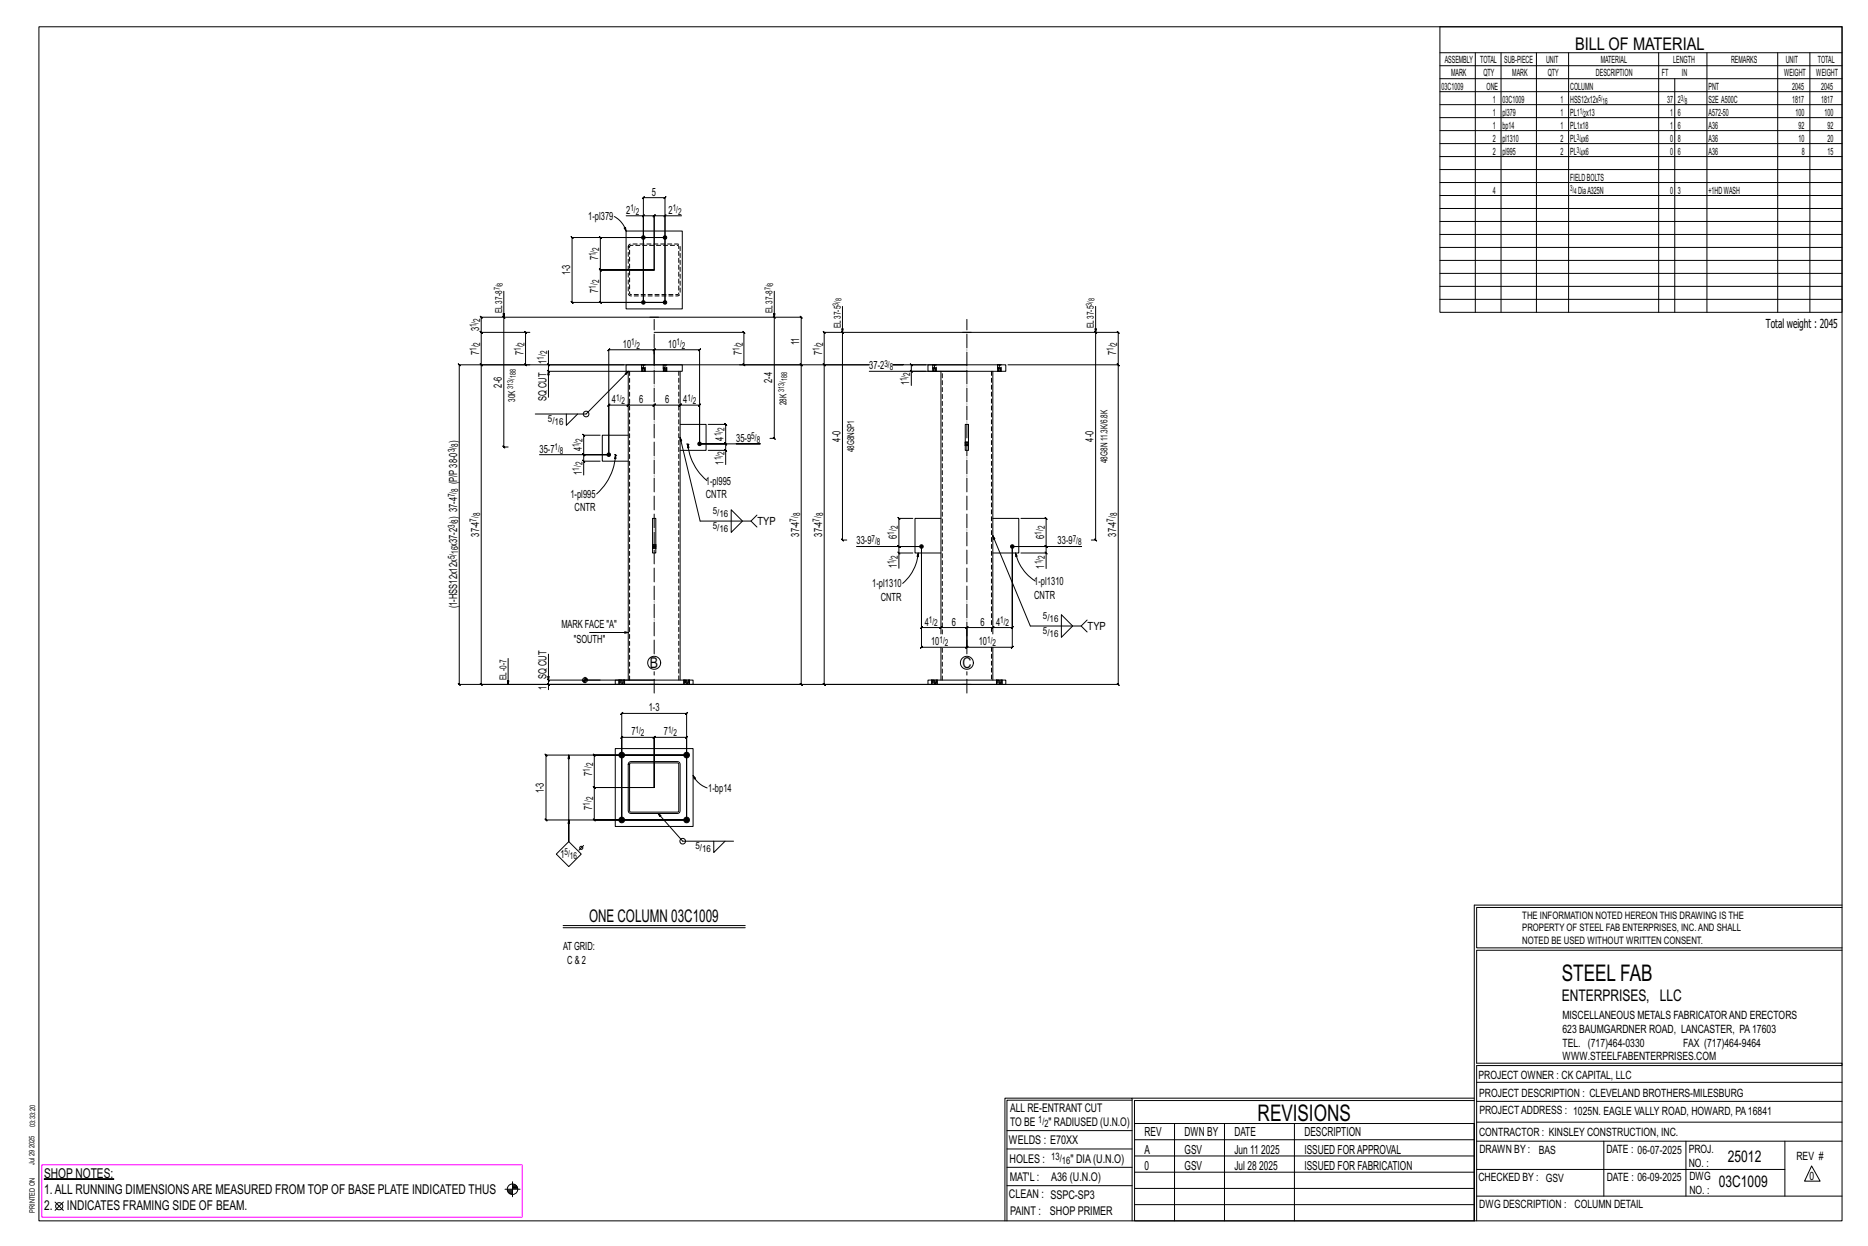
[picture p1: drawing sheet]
<svg xmlns="http://www.w3.org/2000/svg" width="914mm" height="610mm" viewBox="0 0 914 610" stroke-linecap="round" stroke-linejoin="round" font-family="sans-serif">
<g fill="#000" stroke="#000" stroke-width=".49">
<path d="M22 577h34z"/>
<circle cx="315" cy="116" r=".9"/>
<circle cx="326" cy="116" r=".9"/>
<circle cx="315" cy="148" r=".9"/>
<circle cx="326" cy="148" r=".9"/>
<circle cx="342" cy="217" r=".9"/>
<circle cx="298" cy="222" r=".9"/>
<circle cx="451" cy="267" r=".9"/>
<circle cx="496" cy="267" r=".9"/>
<circle cx="304" cy="369" r="1.4"/>
<circle cx="336" cy="369" r="1.4"/>
<circle cx="304" cy="401" r="1.4"/>
<circle cx="336" cy="401" r="1.4"/>
</g>
<g fill="none" stroke="#000" stroke-width=".49">
<path d="M19 13h883v584h-883zM705 13h197v140h-197zM705 26h197M705 32h197M705 39h197M722 26v127M735 26v127M752 26v127M768 26v127M812 26v127M820 39v114M836 26v127"/>
<path d="M870 26v127M886 26v127M705 45h197M705 51h197M705 58h197M705 64h197M705 70h197M705 77h197M705 83h197M705 89h197M705 96h197M280 116h46h-32h-1l1 1v-1v16h-1l1 1v-1h26h-26h-1l1 1v-1v16l-1-1 1 1h32h-46h1l-1-1v1v-32l1 1z"/>
<path d="M301 106a12 12 0 0 1 5 7M305 112l1-1v2zM306 113h28v38h-28zM307 106h8v42v-51h-1l1-1v1h11h-1l1-1v1v51v-42h8M315 106h5l1-1-1 1v26v-26l1-1-1 1h6M315 105l-1 1zM326 105l-1 1zM705 102h197M705 108h197M705 115h197M705 121h197M705 127h197"/>
<path d="M705 134h197M246 155l1 1zM247 142v77l-1-1 1 1h2M318 155h74l1 1-1-1v23M322 155h-86h-1l1 1v-1v8M379 155l1 1zM379 142v72l1 1-3-1M412 150v114l1 1-1-1h3M536 150v114l1 1-3-1M705 140h197M705 146h197M235 178l1 1z"/>
<path d="M235 162l1 1zM257 178h-21h-1l1 1v-1v157l-1-1 1 1h86M257 163h-21l-1-1 1 1v15M259 163l-2-1 1 1h-1v15l1 1-1-1h2M268 178l1 1zM268 172v6h37M268 178v4v-1l1 1h-1h38M306 178h28v4h-28zM314 178h.1M316 178h.1M320 163h44v-1l1 1h-1v15l1 1-3-1M320 178v-7h1l-1 1v-1h-22h1l-1 1v-1v51"/>
<path d="M320 173v-2v1l1-1h-1h22v1l1-1h-1v46M325 178h.1M326 178h.1M364 178h28l1 1-1-1v157v-1l1 1h-1h-74M392 178l1 1zM403 178l1 1zM412 162l1 1zM442 178h-5h36M453 178h-7l1 1-1-1v4M454 178h38v4h-38zM457 178h.1M458 178h.1"/>
<path d="M471 163h76v-1l1 1h-1v15M475 163h-72v-1l1 1h-1v15M488 178h.1M490 178h.1M493 178h54l1 1-1-1v157v-1l1 1h-1h-76M536 162l1 1zM547 178l1 1zM268 182v12M314 182h.1M316 182h.1M325 182h.1M326 182h.1"/>
<path d="M333 182v151M426 182h47M446 181l1 1zM453 182h-7v7M457 182h.1M458 182h.1M461 182v128M486 182v128M488 182h.1M490 182h.1M262 203h25l21-21-1 1h-1l2-1v151M277 203v5l6-5"/>
<path d="M294 213h-8l-1-1 1 1v9h-1l1 1v-1h12h-12h-1l1 1v-1v4M308 213h-13v13h13M333 208h13v12h-13M333 214l10 41h25l3-3M336 217h1M337 217v2zM337 217a26 26 0 0 0 9 18M337 217h.1M342 217h30h-12M342 217v-19h1l-1 1v-1h-9l-1 1 1-1-1 1 1-1h-13h1l-1 1 1-1-1 1v-1h-12l-1 1 1-1-1 1 1-1h-10h1l-1 1v-1v24M347 208h8v-1l1 1h-1v9l1 1-1-1h-13h13l1 1-1-1v3M355 220l1 1z"/>
<path d="M472 216h1M472 218h1M473 208h1v12h-1zM474 216h.1M474 218h.1M264 222h34M285 225l1 1zM294 226h-8v6M301 222v1M301 223l1 1h-1zM301 223a28 28 0 0 1-9 19M301 223h1"/>
<path d="M347 220h8v7M319 254h2v17h-2zM358 249l5 6-5 5zM368 255l3 3M447 254h-7v-1l1 1h-1v13l1 1-1-1h11h-11l1 1-1-1v4M461 254h-13v17h13M486 254h13v17h-13M500 254h12v-1l1 1h-1v13l1 1-1-1h-16h16l1 1-1-1v4M319 267h.1M319 268h.1M321 267h.1M321 268h.1"/>
<path d="M419 267h32M440 270l1 1zM447 271h-7v7M449 271l1 1h-1zM449 271a22 22 0 0 1-7 14M451 267v40v1l1-1h-1h10l-1 1 1-1h12v1l1-1h-1v10l1-1-1 1h-22l1-1-1 1zM486 262l18 44h25l3-3M496 267v50v-1l-1 1h1h-23l1-1-1 1v-10v1l1-1h-1h13l-1 1 1-1h10l-1 1 1-1zM496 267h33h-11M497 271l1 1h-1zM497 271a22 22 0 0 0 10 13M500 271h12v7"/>
<path d="M512 270l1 1zM289 309h19M461 307l-1 1zM461 317v16M486 317v16M486 307l-1 1zM520 301l5 5-5 6zM529 306l3 3M249 322v13M268 334l1 1zM268 320v13M285 333h9"/>
<path d="M285 333h1M286 334h.1M286 331v3M286 333h2M286 332h1M301 333h38v2h-38zM303 333h.1M303 335h.1M306 333h.1M306 335h.1M320 335h-52v2M320 333h-52v-1l1 1h-1v2"/>
<path d="M335 333h.1M335 335h.1M337 333h.1M337 335h.1M454 333h38v2h-38zM456 333h.1M456 335h.1M459 333h.1M459 335h.1M473 335h-248l-1-1 1 1v-157v1l-1-1h1h201h-23l1 1-1-1v157v-1l1 1h-1h72M488 333h.1M488 335h.1"/>
<path d="M491 333h.1M491 335h.1M304 349v1l1-1h-1h32v1l1-1h-1v52v-40l1-1-1 1h-16l1-1-1 1v24v-24l1-1-1 1h-16l1-1-1 1v40zM267 369h69h-45h-1l1 1v-1v16h-1l1 1v-1h29h-29h-1l1 1v-1v16h-1l1 1v-1h45h-69l1 1-1-1v-32l1 1zM278 369v43v-11M301 366h38v38h-38zM308 373h25v25h-25zM308 373h24v24h-24zM339 379l1 2zM339 379a12 12 0 0 0 7 6M322 398l12 14h25M272 418l6-6 7 6-7 6z"/>
<path d="M286 414l-3 2M349 412v5l6-5M276 453h89M276 454h89M722 443v154M722 443h180M902 444h-179v20h179M902 465h-179v55h179v1h-179v76M554 538h-61v59M554 537h168M722 538h-167v13M723 539h179"/>
<path d="M723 530h179M493 553h61M555 550h167v47h-167zM555 558h167M575 550v47M599 550v47M634 550v47M723 549h179M723 558h179M785 558v27M825 558v27M874 558v27"/>
<path d="M251 578v8M251 580h1M493 571h61M493 562h61M555 573h167M555 566h167M723 572h151M887 570l4 8h-8zM27 588l4 4M31 588l-4 4M247 582h8M248 582h3"/>
<path d="M248 583h3M249 583h2M249 584h2M251 581h2M251 580h2M492 597v-60h62v60M493 580h61M555 589h167M555 581h167M723 585h179"/>
<circle cx="287" cy="203" r="1.4"/>
<circle cx="286" cy="333" r="1.2"/>
<circle cx="320" cy="324" r="3"/>
<circle cx="473" cy="324" r="3"/>
<circle cx="285" cy="415" r=".8"/>
<circle cx="334" cy="412" r="1.4"/>
<circle cx="29" cy="590" r="1.8"/>
<circle cx="251" cy="582" r="2.6"/>
</g>
<path d="M21 570h235v26h-235z" fill="none" stroke="#f0f" stroke-width=".5"/>
<g fill="none" stroke="#000" stroke-width=".49" stroke-dasharray="2 1.4">
<path d="M308 120h25v24h-25zM308 120h24v24h-24zM314 178h.1M314 178v4M315 178v4zM315 178h.1M325 178h.1M325 178v4M325 178l1 4zM326 178h.1M457 178h.1M457 178v4"/>
<path d="M457 178v4zM457 178h1M488 178h.1M488 178v4M489 178v4zM489 178h1M314 182h.1M314 182v-4M315 182v-4M315 182l1-4M316 182v-4M316 182h.1"/>
<path d="M325 182h.1M325 182v-4M326 182v-4M326 182h.1M332 182v151M457 182h.1M457 182v-4M457 182l1-4M458 182v-4M458 182h.1M485 182v128M488 182h.1"/>
<path d="M489 182v-4M489 182l1-4M490 182v-4M490 182h.1M472 217h2zM472 217h2M472 216h.1M472 218h.1M472 218h2M472 217l2 1M473 218h1M474 216h-1"/>
<path d="M474 216h.1M474 217h.1M319 267h2zM319 267h2M319 267h.1M319 268h.1M319 268h2M319 267l2 1M321 267h-2M321 267h.1M321 267v1M461 310v-128"/>
<path d="M485 317v16M303 333v2M303 333h.1M304 333h-1v2M304 333h1v2h-1zM304 333v2h-1M304 335h.1M305 333v2M306 333h.1M306 335h.1M306 335v-2M308 333v-151"/>
<path d="M335 333v2M335 333h.1M336 333h-1v2M336 333h1v2h-1zM336 333v2h-1M336 335h.1M337 333v2M337 333h.1M337 335h.1M337 335v-2M456 333v2M456 333h.1"/>
<path d="M457 333h-1v2M457 333h1v2h-1zM457 333v2h-1M457 335h.1M458 333v2M459 333h.1M459 335h.1M459 335v-2M461 333v-16M488 333v2M488 333h.1M489 333h-1v2"/>
<path d="M489 333h1v2h-1zM489 333v2h-1M489 335h.1M490 333v2M490 333h1M491 335h-1M491 335v-2M308 374h.1"/>
</g>
<path d="M320 320v-164M473 320v-164M320 339v-10M473 339v-10" fill="none" stroke="#000" stroke-width=".49" stroke-dasharray="6.8 1 0 1"/>
<g font-size="11.2">
<text x="764" y="480">STEEL FAB</text>
<text x="616" y="548">REVISIONS</text>
</g>
<g font-size="8.6">
<text x="771" y="24">BILL OF MATERIAL</text>
<text x="288" y="451">ONE COLUMN 03C1009</text>
</g>
<g font-size="7.9">
<text x="765" y="490">ENTERPRISES, LLC</text>
<text x="846" y="569">25012</text>
<text x="841" y="581">03C1009</text>
</g>
<g font-size="7.3">
<text x="318" y="327">B</text>
<text x="471" y="327">C</text>
</g>
<g font-size="6.6">
<text x="22" y="576">SHOP NOTES:</text>
<text x="22" y="584">1.ALL RUNNING DIMENSIONSARE MEASURED FROM TOP OF BASE PLATE INDICATED THUS</text>
<text x="22" y="592">2.</text>
<text x="33" y="592">INDICATES FRAMING SIDE OF BEAM.</text>
</g>
<g font-size="6.1">
<text x="864" y="161">Total weight : 2045</text>
<text x="560" y="556">REV</text>
<text x="580" y="556">DWN BY</text>
<text x="604" y="556">DATE</text>
<text x="639" y="556">DESCRIPTION</text>
<text x="560" y="564">A</text>
<text x="580" y="564">GSV</text>
<text x="604" y="564">Jun 11</text>
<text x="617" y="564">2025</text>
<text x="639" y="564">ISSUED FORAPPROVAL</text>
<text x="560" y="572">0</text>
<text x="580" y="572">GSV</text>
<text x="604" y="572">Jul 28</text>
<text x="616" y="572">2025</text>
<text x="639" y="572">ISSUED FOR FABRICATION</text>
</g>
<g font-size="5.9">
<text x="494" y="560">WELDS : E70XX</text>
<text x="494" y="569">HOLES :</text>
<text x="524" y="569">&quot; DIA(U.N.O)</text>
<text x="494" y="578">MAT'L :</text>
<text x="515" y="578">A36 (U.N.O)</text>
<text x="494" y="586">CLEAN : SSPC-SP3</text>
<text x="495" y="595">PAINT :</text>
<text x="514" y="595">SHOP PRIMER</text>
</g>
<g font-size="5.8">
<text x="494" y="544">ALL RE-ENTRANT CUT</text>
<text x="494" y="551">TO BE</text>
<text x="513" y="551">&quot; RADIUSED (U.N.O)</text>
</g>
<g font-size="5.6">
<text x="765" y="499">MISCELLANEOUS METALS FABRICATORAND ERECTORS</text>
<text x="765" y="505">623 BAUMGARDNER ROAD, LANCASTER, PA17603</text>
<text x="765" y="512">TEL. (717)464-0330</text>
<text x="824" y="512">FAX (717)464-9464</text>
<text x="765" y="519">WWW.STEELFABENTERPRISES.COM</text>
<text x="724" y="528">PROJECT OWNER : CK CAPITAL, LLC</text>
<text x="724" y="537">PROJECT DESCRIPTION : CLEVELAND BROTHERS-MILESBURG</text>
<text x="724" y="545">PROJECTADDRESS : 1025N. EAGLE VALLY ROAD, HOWARD, PA16841</text>
<text x="724" y="556">CONTRACTOR : KINSLEY CONSTRUCTION, INC.</text>
<text x="724" y="564">DRAWN BY :</text>
<text x="753" y="564">BAS</text>
<text x="786" y="564">DATE : 06-07-2025</text>
<text x="827" y="564">PROJ.</text>
<text x="879" y="568">REV #</text>
<text x="827" y="571">NO. :</text>
<text x="724" y="578">CHECKED BY : GSV</text>
<text x="787" y="578">DATE : 06-09-2025</text>
<text x="827" y="578">DWG</text>
<text x="886" y="578">0</text>
<text x="827" y="584">NO. :</text>
<text x="724" y="591">DWG DESCRIPTION : COLUMN DETAIL</text>
</g>
<g font-size="5.5">
<text x="319" y="96">5</text>
<text x="288" y="108">1-pl379</text>
<text x="307" y="105">2</text>
<text x="327" y="105">2</text>
<text x="293" y="127" transform="rotate(-90 293 127)">7</text>
<text x="279" y="135" transform="rotate(-90 279 135)">1-3</text>
<text x="293" y="143" transform="rotate(-90 293 143)">7</text>
<text x="235" y="162" transform="rotate(-90 235 162)">3</text>
<text x="235" y="174" transform="rotate(-90 235 174)">7</text>
<text x="256" y="174" transform="rotate(-90 256 174)">7</text>
<text x="305" y="170">10</text>
<text x="327" y="170">10</text>
<text x="363" y="174" transform="rotate(-90 363 174)">7</text>
<text x="391" y="169" transform="rotate(-90 391 169)">11</text>
<text x="402" y="174" transform="rotate(-90 402 174)">7</text>
<text x="546" y="174" transform="rotate(-90 546 174)">7</text>
<text x="267" y="178" transform="rotate(-90 267 178)">1</text>
<text x="426" y="181">37-2</text>
<text x="246" y="190" transform="rotate(-90 246 190)">2-6</text>
<text x="378" y="187" transform="rotate(-90 378 187)">2-4</text>
<text x="445" y="189" transform="rotate(-90 445 189)">1</text>
<text x="267" y="196" transform="rotate(-90 267 196)">SQ CUT</text>
<text x="300" y="197">4</text>
<text x="313" y="197">6</text>
<text x="326" y="197">6</text>
<text x="334" y="197">4</text>
<text x="354" y="216" transform="rotate(-90 354 216)">4</text>
<text x="224" y="217" transform="rotate(-90 224 217)">)</text>
<text x="264" y="221">35-7</text>
<text x="285" y="221" transform="rotate(-90 285 221)">4</text>
<text x="360" y="216">35-9</text>
<text x="411" y="216" transform="rotate(-90 411 216)">4-0</text>
<text x="535" y="216" transform="rotate(-90 535 216)">4-0</text>
<text x="354" y="227" transform="rotate(-90 354 227)">1</text>
<text x="285" y="232" transform="rotate(-90 285 232)">1</text>
<text x="224" y="237" transform="rotate(-90 224 237)">(P/P38-0</text>
<text x="346" y="237">1-pl995</text>
<text x="279" y="244">1-pl995</text>
<text x="346" y="244">CNTR</text>
<text x="281" y="250">CNTR</text>
<text x="224" y="254" transform="rotate(-90 224 254)">) 37-4</text>
<text x="371" y="257">TYP</text>
<text x="235" y="263" transform="rotate(-90 235 263)">37-4</text>
<text x="391" y="263" transform="rotate(-90 391 263)">37-4</text>
<text x="402" y="263" transform="rotate(-90 402 263)">37-4</text>
<text x="439" y="264" transform="rotate(-90 439 264)">6</text>
<text x="511" y="264" transform="rotate(-90 511 264)">6</text>
<text x="546" y="263" transform="rotate(-90 546 263)">37-4</text>
<text x="224" y="268" transform="rotate(-90 224 268)">x37-2</text>
<text x="419" y="266">33-9</text>
<text x="518" y="266">33-9</text>
<text x="439" y="278" transform="rotate(-90 439 278)">1</text>
<text x="511" y="278" transform="rotate(-90 511 278)">1</text>
<text x="427" y="287">1-pl1310</text>
<text x="506" y="286">1-pl1310</text>
<text x="431" y="294">CNTR</text>
<text x="506" y="293">CNTR</text>
<text x="224" y="298" transform="rotate(-90 224 298)">(1-HSS12x12x</text>
<text x="275" y="307">MARK FACE &quot;A&quot;</text>
<text x="453" y="306">4</text>
<text x="466" y="306">6</text>
<text x="480" y="306">6</text>
<text x="488" y="306">4</text>
<text x="532" y="308">TYP</text>
<text x="281" y="315">&quot;SOUTH&quot;</text>
<text x="456" y="316">10</text>
<text x="479" y="316">10</text>
<text x="267" y="332" transform="rotate(-90 267 332)">SQ CUT</text>
<text x="267" y="337" transform="rotate(-90 267 337)">1</text>
<text x="318" y="348">1-3</text>
<text x="309" y="360">7</text>
<text x="325" y="360">7</text>
<text x="290" y="380" transform="rotate(-90 290 380)">7</text>
<text x="266" y="388" transform="rotate(-90 266 388)">1-3</text>
<text x="347" y="387">1-bp14</text>
<text x="290" y="396" transform="rotate(-90 290 396)">7</text>
<text x="274" y="420">1</text>
<text x="276" y="465">AT GRID:</text>
<text x="278" y="472">C &amp; 2</text>
</g>
<g font-size="5">
<text x="745" y="450">THE INFORMATION NOTED HEREON THIS DRAWING IS THE</text>
<text x="745" y="456">PROPERTY OF STEEL FAB ENTERPRISES, INC.AND SHALL</text>
<text x="745" y="462">NOTED BE USED WITHOUT WRITTEN CONSENT.</text>
<text x="508" y="550">1/</text>
<text x="511" y="551">2</text>
<text x="515" y="568">13/</text>
<text x="520" y="570">16</text>
</g>
<g font-size="4.9">
<text x="707" y="31">ASSEMBLY</text>
<text x="725" y="31">TOTAL</text>
<text x="736" y="31">SUB-PIECE</text>
<text x="757" y="31">UNIT</text>
<text x="784" y="31">MATERIAL</text>
<text x="819" y="31">LENGTH</text>
<text x="847" y="31">REMARKS</text>
<text x="874" y="31">UNIT</text>
<text x="890" y="31">TOTAL</text>
<text x="710" y="37">MARK</text>
<text x="726" y="37">QTY</text>
<text x="740" y="37">MARK</text>
<text x="758" y="37">QTY</text>
<text x="781" y="37">DESCRIPTION</text>
<text x="814" y="37">FT</text>
<text x="823" y="37">IN</text>
<text x="873" y="37">WEIGHT</text>
<text x="889" y="37">WEIGHT</text>
<text x="706" y="44">03C1009</text>
<text x="728" y="44">ONE</text>
<text x="769" y="44">COLUMN</text>
<text x="836" y="44">PNT</text>
<text x="877" y="44">2045</text>
<text x="891" y="44">2045</text>
<text x="731" y="50">1</text>
<text x="736" y="50">03C1009</text>
<text x="764" y="50">1</text>
<text x="769" y="50">HSS12x12x</text>
<text x="816" y="50">37</text>
<text x="821" y="50">2</text>
<text x="836" y="50">S2E A500C</text>
<text x="877" y="50">1817</text>
<text x="891" y="50">1817</text>
<text x="731" y="57">1</text>
<text x="736" y="57">pl379</text>
<text x="764" y="57">1</text>
<text x="769" y="57">PL1 x13</text>
<text x="818" y="57">1</text>
<text x="821" y="57">6</text>
<text x="836" y="57">A572-50</text>
<text x="879" y="57">100</text>
<text x="893" y="57">100</text>
<text x="731" y="63">1</text>
<text x="736" y="63">bp14</text>
<text x="764" y="63">1</text>
<text x="769" y="63">PL1x18</text>
<text x="818" y="63">1</text>
<text x="821" y="63">6</text>
<text x="836" y="63">A36</text>
<text x="880" y="63">92</text>
<text x="895" y="63">92</text>
<text x="731" y="69">2</text>
<text x="736" y="69">pl1310</text>
<text x="764" y="69">2</text>
<text x="769" y="69">PL x6</text>
<text x="818" y="69">0</text>
<text x="821" y="69">8</text>
<text x="836" y="69">A36</text>
<text x="880" y="69">10</text>
<text x="895" y="69">20</text>
<text x="731" y="76">2</text>
<text x="736" y="76">pl995</text>
<text x="764" y="76">2</text>
<text x="769" y="76">PL x6</text>
<text x="818" y="76">0</text>
<text x="821" y="76">6</text>
<text x="836" y="76">A36</text>
<text x="882" y="76">8</text>
<text x="895" y="76">15</text>
<text x="769" y="88">FIELDBOLTS</text>
<text x="731" y="95">4</text>
<text x="772" y="95">DiaA325N</text>
<text x="818" y="95">0</text>
<text x="821" y="95">3</text>
<text x="836" y="95">+1HDWASH</text>
</g>
<g font-size="4.7">
<text x="309" y="103">1/</text>
<text x="311" y="105">2</text>
<text x="329" y="103">1/</text>
<text x="332" y="105">2</text>
<text x="292" y="125" transform="rotate(-90 292 125)">1/</text>
<text x="293" y="123" transform="rotate(-90 293 123)">2</text>
<text x="292" y="141" transform="rotate(-90 292 141)">1/</text>
<text x="293" y="139" transform="rotate(-90 293 139)">2</text>
<text x="246" y="153" transform="rotate(-90 246 153)">EL37-8</text>
<text x="378" y="153" transform="rotate(-90 378 153)">EL37-8</text>
<text x="233" y="160" transform="rotate(-90 233 160)">1/</text>
<text x="235" y="157" transform="rotate(-90 235 157)">2</text>
<text x="412" y="160" transform="rotate(-90 412 160)">EL37-5</text>
<text x="535" y="160" transform="rotate(-90 535 160)">EL37-5</text>
<text x="233" y="172" transform="rotate(-90 233 172)">1/</text>
<text x="235" y="169" transform="rotate(-90 235 169)">2</text>
<text x="255" y="172" transform="rotate(-90 255 172)">1/</text>
<text x="257" y="169" transform="rotate(-90 257 169)">2</text>
<text x="268" y="173" transform="rotate(-90 268 173)">2</text>
<text x="309" y="169">1/</text>
<text x="312" y="171">2</text>
<text x="331" y="169">1/</text>
<text x="334" y="171">2</text>
<text x="362" y="172" transform="rotate(-90 362 172)">1/</text>
<text x="364" y="169" transform="rotate(-90 364 169)">2</text>
<text x="401" y="172" transform="rotate(-90 401 172)">1/</text>
<text x="403" y="169" transform="rotate(-90 403 169)">2</text>
<text x="545" y="172" transform="rotate(-90 545 172)">1/</text>
<text x="547" y="169" transform="rotate(-90 547 169)">2</text>
<text x="266" y="176" transform="rotate(-90 266 176)">1/</text>
<text x="433" y="179">3/</text>
<text x="436" y="181">8</text>
<text x="446" y="184" transform="rotate(-90 446 184)">2</text>
<text x="444" y="187" transform="rotate(-90 444 187)">1/</text>
<text x="252" y="197" transform="rotate(-90 252 197)">30K</text>
<text x="302" y="196">1/</text>
<text x="304" y="198">2</text>
<text x="337" y="196">1/</text>
<text x="339" y="198">2</text>
<text x="385" y="198" transform="rotate(-90 385 198)">28K</text>
<text x="268" y="206">5/</text>
<text x="271" y="208">16</text>
<text x="353" y="214" transform="rotate(-90 353 214)">1/</text>
<text x="355" y="211" transform="rotate(-90 355 211)">2</text>
<text x="368" y="215">5/</text>
<text x="223" y="221" transform="rotate(-90 223 221)">3/</text>
<text x="224" y="219" transform="rotate(-90 224 219)">8</text>
<text x="271" y="220">1/</text>
<text x="274" y="222">8</text>
<text x="283" y="219" transform="rotate(-90 283 219)">1/</text>
<text x="285" y="216" transform="rotate(-90 285 216)">2</text>
<text x="370" y="217">8</text>
<text x="418" y="221" transform="rotate(-90 418 221)">48G8NSP1</text>
<text x="285" y="228" transform="rotate(-90 285 228)">2</text>
<text x="353" y="225" transform="rotate(-90 353 225)">1/</text>
<text x="355" y="223" transform="rotate(-90 355 223)">2</text>
<text x="542" y="227" transform="rotate(-90 542 227)">48G8N 11.3K/6.8K</text>
<text x="283" y="230" transform="rotate(-90 283 230)">1/</text>
<text x="223" y="243" transform="rotate(-90 223 243)">7/</text>
<text x="224" y="241" transform="rotate(-90 224 241)">8</text>
<text x="349" y="251">5/</text>
<text x="224" y="256" transform="rotate(-90 224 256)">8</text>
<text x="233" y="255" transform="rotate(-90 233 255)">7/</text>
<text x="235" y="253" transform="rotate(-90 235 253)">8</text>
<text x="352" y="253">16</text>
<text x="390" y="255" transform="rotate(-90 390 255)">7/</text>
<text x="392" y="253" transform="rotate(-90 392 253)">8</text>
<text x="401" y="255" transform="rotate(-90 401 255)">7/</text>
<text x="403" y="253" transform="rotate(-90 403 253)">8</text>
<text x="545" y="255" transform="rotate(-90 545 255)">7/</text>
<text x="547" y="253" transform="rotate(-90 547 253)">8</text>
<text x="223" y="258" transform="rotate(-90 223 258)">3/</text>
<text x="349" y="259">5/</text>
<text x="352" y="260">16</text>
<text x="438" y="262" transform="rotate(-90 438 262)">1/</text>
<text x="439" y="259" transform="rotate(-90 439 259)">2</text>
<text x="510" y="262" transform="rotate(-90 510 262)">1/</text>
<text x="512" y="259" transform="rotate(-90 512 259)">2</text>
<text x="427" y="265">7/</text>
<text x="429" y="267">8</text>
<text x="525" y="265">7/</text>
<text x="528" y="267">8</text>
<text x="223" y="274" transform="rotate(-90 223 274)">5/</text>
<text x="224" y="271" transform="rotate(-90 224 271)">16</text>
<text x="438" y="276" transform="rotate(-90 438 276)">1/</text>
<text x="439" y="273" transform="rotate(-90 439 273)">2</text>
<text x="512" y="273" transform="rotate(-90 512 273)">2</text>
<text x="510" y="276" transform="rotate(-90 510 276)">1/</text>
<text x="455" y="305">1/</text>
<text x="490" y="305">1/</text>
<text x="511" y="303">5/</text>
<text x="514" y="304">16</text>
<text x="457" y="306">2</text>
<text x="492" y="306">2</text>
<text x="511" y="310">5/</text>
<text x="514" y="312">16</text>
<text x="460" y="314">1/</text>
<text x="463" y="316">2</text>
<text x="483" y="314">1/</text>
<text x="486" y="316">2</text>
<text x="248" y="333" transform="rotate(-90 248 333)">EL-0-7</text>
<text x="311" y="359">1/</text>
<text x="327" y="359">1/</text>
<text x="314" y="360">2</text>
<text x="330" y="360">2</text>
<text x="289" y="378" transform="rotate(-90 289 378)">1/</text>
<text x="290" y="375" transform="rotate(-90 290 375)">2</text>
<text x="289" y="394" transform="rotate(-90 289 394)">1/</text>
<text x="290" y="392" transform="rotate(-90 290 392)">2</text>
<text x="276" y="418">5/</text>
<text x="340" y="415">5/</text>
<text x="344" y="417">16</text>
<text x="279" y="420">16</text>
</g>
<g font-size="4.2">
<text x="783" y="49">5/</text>
<text x="784" y="51">16</text>
<text x="823" y="49">3/</text>
<text x="825" y="51">8</text>
<text x="773" y="56">1/</text>
<text x="775" y="57">2</text>
<text x="772" y="68">3/</text>
<text x="774" y="70">4</text>
<text x="772" y="75">3/</text>
<text x="774" y="76">4</text>
<text x="769" y="94">3/</text>
<text x="770" y="95">4</text>
</g>
<g font-size="4">
<text x="245" y="142" transform="rotate(-90 245 142)">7/</text>
<text x="246" y="140" transform="rotate(-90 246 140)">8</text>
<text x="377" y="142" transform="rotate(-90 377 142)">7/</text>
<text x="379" y="140" transform="rotate(-90 379 140)">8</text>
<text x="410" y="150" transform="rotate(-90 410 150)">3/</text>
<text x="412" y="147" transform="rotate(-90 412 147)">8</text>
<text x="534" y="150" transform="rotate(-90 534 150)">3/</text>
<text x="536" y="147" transform="rotate(-90 536 147)">8</text>
<text x="253" y="185" transform="rotate(-90 253 185)">188</text>
<text x="251" y="190" transform="rotate(-90 251 190)">313/</text>
<text x="384" y="192" transform="rotate(-90 384 192)">313/</text>
<text x="385" y="187" transform="rotate(-90 385 187)">188</text>
</g>
<g font-size="3.7">
<text x="17" y="551" transform="rotate(-90 17 551)">03:33:20</text>
<text x="17" y="562" transform="rotate(-90 17 562)">2025</text>
<text x="17" y="570" transform="rotate(-90 17 570)">Jul 29</text>
<text x="17" y="593" transform="rotate(-90 17 593)">PRINTED ON</text>
</g>
</svg>
